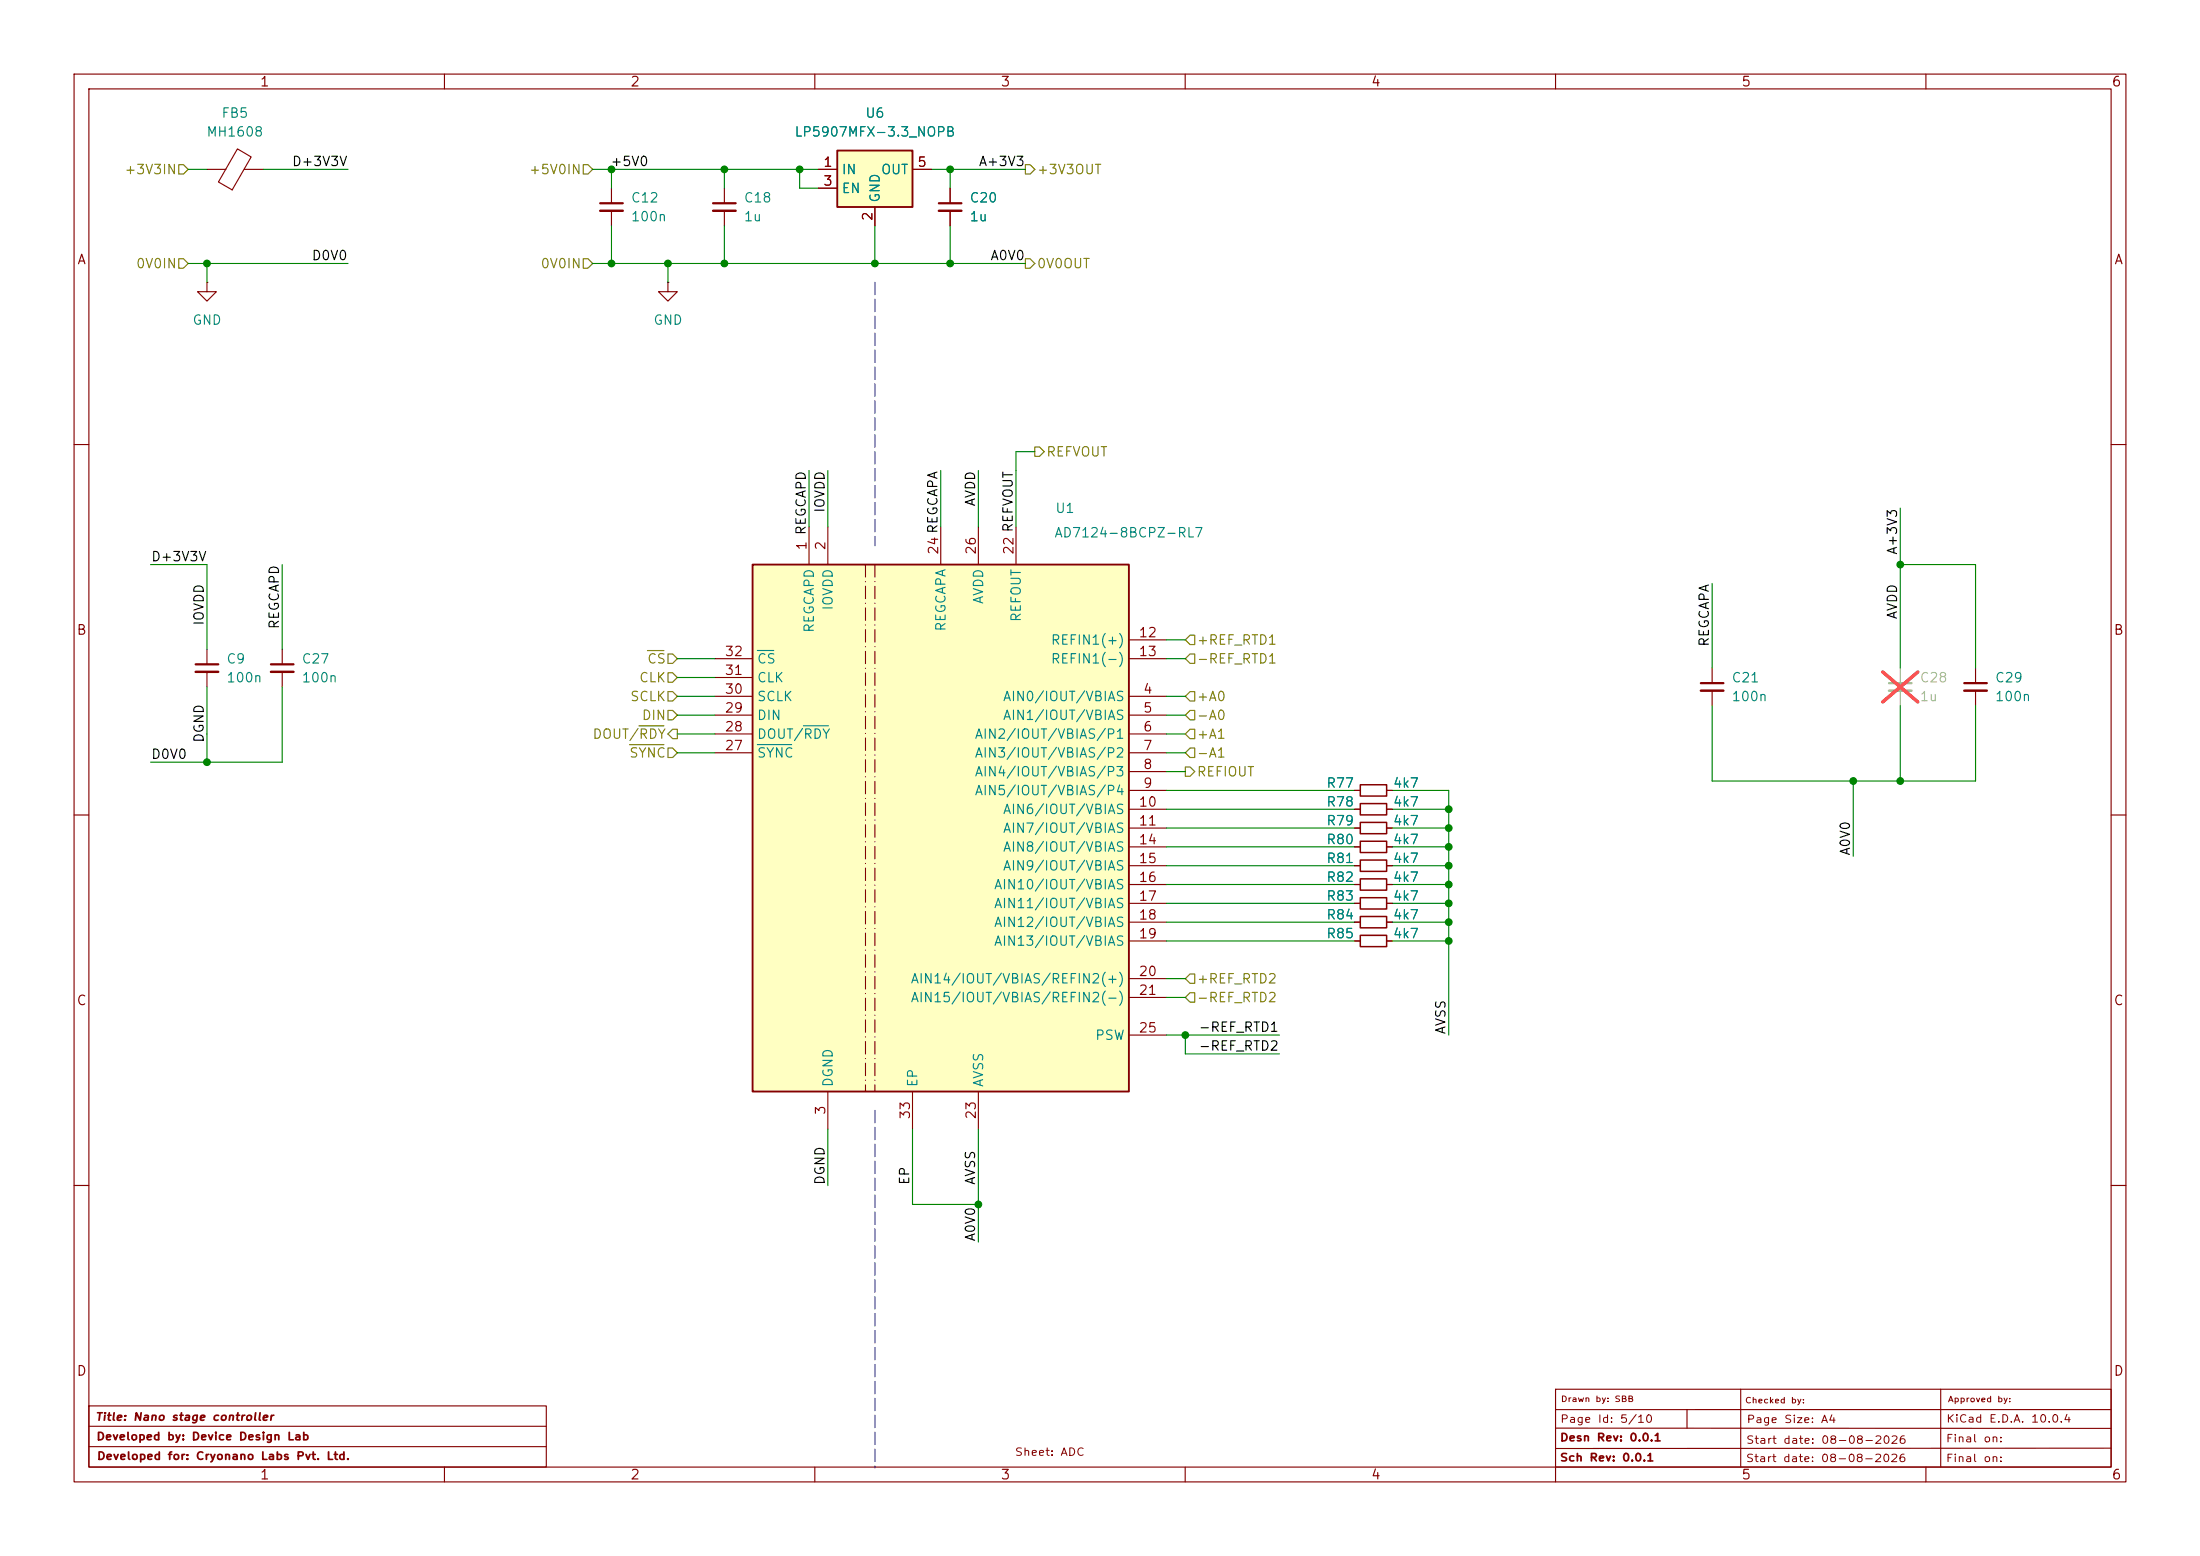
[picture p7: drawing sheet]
<svg xmlns="http://www.w3.org/2000/svg" width="297mm" height="210mm" viewBox="0 0 297 210" stroke-linecap="round" stroke-linejoin="round" font-family="sans-serif">
<g fill="none" stroke="#840000" stroke-width=".15">
<path d="M10 10h277v190h-277zM12 12h273v186h-273zM60 10v2M110 10v2M160 10v2M210 10v2M260 10v2M27.9 38.1v1.3h1.3l-1.3 1.2-1.2-1.2h1.2M27.9 38.1h.1M90.2 38.1v1.3h1.2l-1.2 1.2-1.3-1.2h1.3M90.2 38.1h.1M10 60h2"/>
<path d="M285 60h2M27.9 87.6v2.1M27.9 90.7v2M10 110h2M182.9 114.3h.7M182.9 109.2h.7M187.2 114.3h.8M187.2 109.2h.8M285 110h2M10 160h2M285 160h2M12 189.8h61.8v8.2h-61.8z"/>
<path d="M12 195.3h61.8M12 192.5h61.8M60 198v2M110 198v2M160 198v2M210 187.5h75v10.5h-75zM210 198v2M210 192.8h75M227.7 190.3v2.5M235 187.5v10.5M260 198v2M262 187.5v10.5"/>
<path d="M285 195.5h-75M285 190.2l-75 .1"/>
</g>
<path d="M183.6 113.5h3.6v1.6h-3.6zM183.6 108.5h3.6v1.5h-3.6z" fill="none" stroke="#840000" stroke-width=".2"/>
<path d="M26.4 89.7h3.1" fill="none" stroke="#840000" stroke-width=".3"/>
<path d="M26.4 90.7h3.1" fill="none" stroke="#840000" stroke-width=".33"/>
<path d="M101.6 76.2h50.8v71.1h-50.8z" fill="#ffffc2"/>
<path d="M101.6 76.2h50.8v71.1h-50.8z" fill="none" stroke="#840000" stroke-width=".25"/>
<path d="M116.8 76.2v71.1M118.1 76.2v71.1" fill="none" stroke="#840000" stroke-width=".15" stroke-dasharray="1.7 .6 0 .6"/>
<g fill="none" stroke="#840000" stroke-width=".15">
<path d="M27.9 22.9h2.6M32.1 20.1l1.8 1.1-2.6 4.4-1.8-1zM33 22.9h2.6M82.5 25.4v2M82.5 28.4v2.1M97.8 25.4v2M97.8 28.4v2.1M128.3 25.4v2M128.3 28.4v2.1M109.2 71.1v5.1M111.8 71.1v5.1M127 71.1v5.1"/>
<path d="M132.1 71.1v5.1M137.2 71.1v5.1M38.1 87.6v2.1M38.1 90.7v2M96.5 94h5.1M96.5 96.5h5.1M96.5 99.1h5.1M96.5 88.9h5.1M96.5 91.4h5.1M152.4 94h5.1M152.4 96.5h5.1M152.4 99.1h5.1"/>
<path d="M152.4 86.4h5.1M152.4 88.9h5.1M231.1 90.2v2M231.1 93.2v2.1M266.7 90.2v2M266.7 93.2v2.1M96.5 101.6h5.1M152.4 101.6h5.1M152.4 104.1h5.1M152.4 106.7h5.1M152.4 109.2h5.1M152.4 111.8h5.1"/>
<path d="M152.4 114.3h5.1M152.4 116.8h5.1M152.4 119.4h5.1M182.9 106.7h.7M182.9 111.8h.7M182.9 116.8h.7M182.9 119.4h.7M187.2 106.7h.8M187.2 111.8h.8M187.2 116.8h.8M187.2 119.4h.8M152.4 121.9h5.1"/>
<path d="M152.4 124.5h5.1M152.4 127h5.1M152.4 132.1h5.1M152.4 134.6h5.1M152.4 139.7h5.1M182.9 121.9h.7M182.9 124.5h.7M182.9 127h.7M187.2 121.9h.8M187.2 124.5h.8M187.2 127h.8M111.8 147.3v5.1"/>
<path d="M123.2 147.3v5.1M132.1 147.3v5.1"/>
</g>
<path d="M102.2 87.8h2.3M108.5 98h3.3M102.2 100.5h4.7" fill="none" stroke="#008484" stroke-width=".15"/>
<path d="M183.6 116.1h3.6v1.5h-3.6zM183.6 105.9h3.6v1.5h-3.6zM183.6 111h3.6v1.5h-3.6zM183.6 118.6h3.6v1.5h-3.6zM183.6 123.7h3.6v1.5h-3.6zM183.6 126.2h3.6v1.6h-3.6zM183.6 121.2h3.6v1.5h-3.6z" fill="none" stroke="#840000" stroke-width=".2"/>
<path d="M81 27.4h3.1M96.3 27.4h3M126.7 27.4h3.1M36.6 89.7h3M229.6 92.2h3.1M265.2 92.2h3" fill="none" stroke="#840000" stroke-width=".3"/>
<path d="M81 28.4h3.1M96.3 28.4h3M126.7 28.4h3.1M36.6 90.7h3M229.6 93.2h3.1M265.2 93.2h3" fill="none" stroke="#840000" stroke-width=".33"/>
<path d="M255 92.2h3.1" fill="none" stroke="#a1a1a1" stroke-width=".3"/>
<path d="M255 93.2h3.1" fill="none" stroke="#a1a1a1" stroke-width=".33"/>
<path d="M256.5 90.2v2M256.5 93.2v2.1" fill="none" stroke="#a1a1a1" stroke-width=".15"/>
<path d="M254.2 90.7l4.7 4M258.9 90.7l-4.7 4" fill="none" stroke="#ff2626" stroke-width=".46"/>
<path d="M113 20.3h10.2v7.6h-10.2z" fill="#ffffc2"/>
<path d="M113 20.3h10.2v7.6h-10.2z" fill="none" stroke="#840000" stroke-width=".25"/>
<g fill="none" stroke="#840000" stroke-width=".15">
<path d="M110.5 22.9h2.5M110.5 25.4h2.5M118.1 27.9v2.6M123.2 22.9h2.5M128.3 25.4v2M128.3 28.4v2.1M182.9 119.4h.7M182.9 106.7h.7M182.9 116.8h.7M182.9 109.2h.7M182.9 114.3h.7M182.9 111.8h.7"/>
<path d="M187.2 119.4h.8M187.2 106.7h.8M187.2 116.8h.8M187.2 109.2h.8M187.2 114.3h.8M187.2 111.8h.8M182.9 121.9h.7M182.9 127h.7M182.9 124.5h.7M187.2 121.9h.8M187.2 127h.8M187.2 124.5h.8"/>
</g>
<g fill="none" stroke="#848400" stroke-width=".16">
<path d="M24.1 22.2h.7l.6 .7-.6 .6h-.7zM24.1 34.9h.7l.6 .7-.6 .6h-.7zM78.7 34.9h.7l.6 .7-.6 .6h-.7zM78.7 22.2h.7l.6 .7-.6 .6h-.7zM138.4 22.2h.7l.6 .7-.6 .6h-.7zM138.4 34.9h.7l.6 .7-.6 .6h-.7zM139.7 60.3h.6l.7 .7-.7 .6h-.6zM86.3 98h3.3M87.4 87.8h2.2M90.2 90.8h.6l.6 .6-.6 .7h-.6zM90.2 93.3h.6l.6 .7-.6 .6h-.6zM90.2 95.9h.6l.6 .6-.6 .7h-.6z"/>
<path d="M90.2 88.3h.6l.6 .6-.6 .6h-.6zM90.8 98.4h.6v1.3h-.6l-.6-.6zM160.7 85.7h.6v1.3h-.6l-.7-.6zM160.7 93.3h.6v1.3h-.6l-.7-.6zM160.7 88.3h.6v1.2h-.6l-.7-.6zM160.7 98.4h.6v1.3h-.6l-.7-.6zM160.7 95.9h.6v1.3h-.6l-.7-.7zM85 100.5h4.6M90.2 101h.6l.6 .6-.6 .6h-.6zM160 103.5h.7l.6 .6-.6 .7h-.7zM160.7 101h.6v1.2h-.6l-.7-.6zM160.7 131.4h.6v1.3h-.6l-.7-.6z"/>
<path d="M160.7 134h.6v1.3h-.6l-.7-.7z"/>
</g>
<path d="M118.1 38.1v35.6M118.1 149.9v48.2" fill="none" stroke="#0000c2" stroke-width=".15" stroke-dasharray="1.7 .6"/>
<g fill="none" stroke="#008400" stroke-width=".15">
<path d="M25.4 35.6h21.6M25.4 22.9h2.5M27.9 35.6v2.5M35.6 22.9h11.4M80 35.6h58.4M80 22.9h30.5M82.5 22.9v2.5M82.5 30.5v5.1M90.2 35.6v2.5M97.8 22.9v2.5M97.8 30.5v5.1M107.9 22.9v2.5h2.6"/>
<path d="M118.1 30.5v5.1M125.7 22.9h12.7M128.3 22.9v2.5M128.3 30.5v5.1M20.3 76.2h7.6v11.4M38.1 76.2v11.4M109.2 63.5v7.6M111.8 63.5v7.6M127 63.5v7.6M132.1 63.5v7.6M139.7 61h-2.5v10.1M231.1 78.7v11.5"/>
<path d="M256.5 76.2h10.2v14M256.5 68.6v21.6M27.9 92.7v10.2M38.1 92.7v10.2h-17.8M91.4 88.9h5.1M91.4 91.4h5.1M91.4 99.1h5.1M91.4 94h5.1M91.4 96.5h5.1M157.5 88.9h2.5M157.5 99.1h2.5M157.5 94h2.5"/>
<path d="M157.5 96.5h2.5M157.5 86.4h2.5M231.1 95.3v10.1h35.6v-10.1M256.5 95.3v10.1M91.4 101.6h5.1M157.5 101.6h2.5M157.5 106.7h25.4M157.5 109.2h25.4M157.5 116.8h25.4M157.5 114.3h25.4M157.5 111.8h25.4M157.5 119.4h25.4"/>
<path d="M157.5 104.1h2.5M188 106.7h7.6v33M188 109.2h7.6M188 116.8h7.6M188 114.3h7.6M188 111.8h7.6M188 119.4h7.6M250.2 105.4v10.2M157.5 139.7h15.2M157.5 124.5h25.4M157.5 121.9h25.4M157.5 127h25.4"/>
<path d="M157.5 132.1h2.5M157.5 134.6h2.5M160 139.7v2.5h12.7M188 124.5h7.6M188 121.9h7.6M188 127h7.6M111.8 152.4v7.6M123.2 152.4v10.2h8.9M132.1 152.4v15.2"/>
</g>
<g fill="#008400" stroke="#008400" stroke-width=".14">
<circle cx="97.8" cy="35.6" r=".46"/>
<circle cx="128.3" cy="22.9" r=".46"/>
<circle cx="107.9" cy="22.9" r=".46"/>
<circle cx="97.8" cy="22.9" r=".46"/>
<circle cx="118.1" cy="35.6" r=".46"/>
<circle cx="128.3" cy="35.6" r=".46"/>
<circle cx="82.5" cy="22.9" r=".46"/>
<circle cx="256.5" cy="76.2" r=".46"/>
<circle cx="195.6" cy="116.8" r=".46"/>
<circle cx="195.6" cy="119.4" r=".46"/>
<circle cx="195.6" cy="114.3" r=".46"/>
<circle cx="250.2" cy="105.4" r=".46"/>
<circle cx="195.6" cy="111.8" r=".46"/>
<circle cx="195.6" cy="109.2" r=".46"/>
<circle cx="256.5" cy="105.4" r=".46"/>
<circle cx="160" cy="139.7" r=".46"/>
<circle cx="132.1" cy="162.6" r=".46"/>
<circle cx="82.5" cy="35.6" r=".46"/>
<circle cx="90.2" cy="35.6" r=".46"/>
<circle cx="195.6" cy="121.9" r=".46"/>
<circle cx="195.6" cy="127" r=".46"/>
<circle cx="195.6" cy="124.5" r=".46"/>
<circle cx="27.9" cy="102.9" r=".46"/>
<circle cx="27.9" cy="35.6" r=".46"/>
</g>
<g font-size="1.3" fill="#840000">
<text x="35" y="12">1</text>
<text x="85" y="12">2</text>
<text x="135" y="12">3</text>
<text x="185" y="12">4</text>
<text x="235" y="12">5</text>
<text x="285" y="12">6</text>
<text x="111.1" y="22.8">1</text>
<text x="123.8" y="22.8">5</text>
<text x="111.1" y="25.4">3</text>
<text x="118.1" y="29.9" transform="rotate(-90 118.1 29.9)">2</text>
<text x="10.3" y="36">A</text>
<text x="285.3" y="36">A</text>
<text x="109.2" y="74.4" transform="rotate(-90 109.2 74.4)">1 REGCAPD</text>
<text x="111.7" y="74.4" transform="rotate(-90 111.7 74.4)">2</text>
<text x="127" y="75" transform="rotate(-90 127 75)">24 REGCAPA</text>
<text x="132.1" y="75" transform="rotate(-90 132.1 75)">26</text>
<text x="137.1" y="75" transform="rotate(-90 137.1 75)">22 REFVOUT</text>
<text x="10.3" y="86">B</text>
<text x="97.7" y="88.9">32</text>
<text x="153.6" y="86.3">12</text>
<text x="153.6" y="88.9">13</text>
<text x="285.3" y="86">B</text>
<text x="97.7" y="94">30</text>
<text x="97.7" y="91.4">31</text>
<text x="154.2" y="94">4</text>
<text x="97.7" y="101.6">27</text>
<text x="97.7" y="99">28</text>
<text x="97.7" y="96.5">29</text>
<text x="154.2" y="96.5">5</text>
<text x="154.2" y="99">6</text>
<text x="154.2" y="101.6">7</text>
<text x="154.2" y="104.1">8</text>
<text x="154.2" y="106.7">9</text>
<text x="153.6" y="109.2">10</text>
<text x="153.6" y="111.7">11</text>
<text x="153.6" y="114.3">14</text>
<text x="153.6" y="116.8">15</text>
<text x="153.6" y="119.4">16</text>
<text x="153.6" y="121.9">17</text>
<text x="153.6" y="124.4">18</text>
<text x="153.6" y="127">19</text>
<text x="10.3" y="136">C</text>
<text x="153.6" y="132.1">20</text>
<text x="153.6" y="134.6">21</text>
<text x="285.3" y="136">C</text>
<text x="153.6" y="139.7">25</text>
<text x="111.7" y="150.6" transform="rotate(-90 111.7 150.6)">3</text>
<text x="123.2" y="151.2" transform="rotate(-90 123.2 151.2)">33</text>
<text x="132.1" y="151.2" transform="rotate(-90 132.1 151.2)">23</text>
<text x="10.3" y="186">D</text>
<text x="285.3" y="186">D</text>
<text x="35" y="200">1</text>
<text x="85" y="200">2</text>
<text x="135" y="200">3</text>
<text x="185" y="200">4</text>
<text x="235" y="200">5</text>
<text x="285" y="200">6</text>
</g>
<g font-size="1.3" fill="#008484">
<text x="29.8" y="16.2">FB5</text>
<text x="116.7" y="16.2">U6</text>
<text x="27.8" y="18.8">MH1608</text>
<text x="107.2" y="18.8">LP5907MFX-3.3_NOPB</text>
<text x="113.5" y="23.8">IN</text>
<text x="118.9" y="23.8">OUT</text>
<text x="85.1" y="27.6">C12</text>
<text x="100.3" y="27.6">C18</text>
<text x="113.5" y="26.4">EN</text>
<text x="119.1" y="27.4" transform="rotate(-90 119.1 27.4)">GND</text>
<text x="130.8" y="27.6">C20</text>
<text x="85.1" y="30.2">100n</text>
<text x="100.3" y="30.2">1u</text>
<text x="130.8" y="30.2">1u</text>
<text x="25.9" y="44.2">GND</text>
<text x="88.1" y="44.2">GND</text>
<text x="142.4" y="69.6">U1</text>
<text x="142.2" y="72.9">AD7124-8BCPZ-RL7</text>
<text x="112.7" y="82.5" transform="rotate(-90 112.7 82.5)">IOVDD</text>
<text x="133.1" y="81.6" transform="rotate(-90 133.1 81.6)">AVDD</text>
<text x="30.5" y="89.9">C9</text>
<text x="40.6" y="89.9">C27</text>
<text x="102.1" y="89.9">CS</text>
<text x="110.2" y="85.5" transform="rotate(-90 110.2 85.5)">REGCAPD</text>
<text x="128" y="85.3" transform="rotate(-90 128 85.3)">REGCAPA</text>
<text x="138.1" y="84" transform="rotate(-90 138.1 84)">REFOUT</text>
<text x="141.8" y="87.3">REFIN1(+)</text>
<text x="141.8" y="89.9">REFIN1(-)</text>
<text x="30.5" y="92.4">100n</text>
<text x="40.6" y="92.4">100n</text>
<text x="102.1" y="95">SCLK</text>
<text x="102.1" y="92.4">CLK</text>
<text x="135.3" y="95">AIN0/IOUT/VBIAS</text>
<text x="233.7" y="95">100n</text>
<text x="233.7" y="92.4">C21</text>
<text x="269.2" y="95">100n</text>
<text x="269.2" y="92.4">C29</text>
<text x="102.1" y="100">DOUT/RDY</text>
<text x="102.1" y="97.5">DIN</text>
<text x="131.5" y="100">AIN2/IOUT/VBIAS/P1</text>
<text x="135.3" y="97.5">AIN1/IOUT/VBIAS</text>
<text x="102.1" y="102.6">SYNC</text>
<text x="131.5" y="102.6">AIN3/IOUT/VBIAS/P2</text>
<text x="131.5" y="105.1">AIN4/IOUT/VBIAS/P3</text>
<text x="131.5" y="107.7">AIN5/IOUT/VBIAS/P4</text>
<text x="179" y="106.6">R77</text>
<text x="188" y="106.6">4k7</text>
<text x="135.3" y="110.2">AIN6/IOUT/VBIAS</text>
<text x="135.3" y="112.7">AIN7/IOUT/VBIAS</text>
<text x="179" y="109.2">R78</text>
<text x="179" y="111.7">R79</text>
<text x="188" y="109.2">4k7</text>
<text x="188" y="111.7">4k7</text>
<text x="135.3" y="115.3">AIN8/IOUT/VBIAS</text>
<text x="135.3" y="117.8">AIN9/IOUT/VBIAS</text>
<text x="179" y="114.3">R80</text>
<text x="179" y="116.8">R81</text>
<text x="179" y="119.3">R82</text>
<text x="188" y="114.3">4k7</text>
<text x="188" y="116.8">4k7</text>
<text x="188" y="119.3">4k7</text>
<text x="134.1" y="120.4">AIN10/IOUT/VBIAS</text>
<text x="134.1" y="122.9">AIN11/IOUT/VBIAS</text>
<text x="134.1" y="125.4">AIN12/IOUT/VBIAS</text>
<text x="179" y="124.4">R84</text>
<text x="179" y="121.9">R83</text>
<text x="188" y="124.4">4k7</text>
<text x="188" y="121.9">4k7</text>
<text x="134.1" y="128">AIN13/IOUT/VBIAS</text>
<text x="179" y="127">R85</text>
<text x="188" y="127">4k7</text>
<text x="122.8" y="133.1">AIN14/IOUT/VBIAS/REFIN2(+)</text>
<text x="122.8" y="135.6">AIN15/IOUT/VBIAS/REFIN2(-)</text>
<text x="147.8" y="140.7">PSW</text>
<text x="112.7" y="146.8" transform="rotate(-90 112.7 146.8)">DGND</text>
<text x="124.2" y="146.8" transform="rotate(-90 124.2 146.8)">EP</text>
<text x="133.1" y="146.8" transform="rotate(-90 133.1 146.8)">AVSS</text>
</g>
<g font-size="1.3" fill="#848400">
<text x="16.7" y="23.8">+3V3IN</text>
<text x="71.3" y="23.8">+5V0IN</text>
<text x="139.9" y="23.8">+3V3OUT</text>
<text x="18.3" y="36.5">0V0IN</text>
<text x="72.9" y="36.5">0V0IN</text>
<text x="139.9" y="36.5">0V0OUT</text>
<text x="141.2" y="61.9">REFVOUT</text>
<text x="87.3" y="89.9">CS</text>
<text x="161.5" y="87.3">+REF_RTD1</text>
<text x="161.5" y="89.9">-REF_RTD1</text>
<text x="85" y="95">SCLK</text>
<text x="86.2" y="92.4">CLK</text>
<text x="161.5" y="95">+A0</text>
<text x="79.9" y="100">DOUT/RDY</text>
<text x="86.6" y="97.5">DIN</text>
<text x="161.5" y="100">+A1</text>
<text x="161.5" y="97.5">-A0</text>
<text x="84.9" y="102.6">SYNC</text>
<text x="161.5" y="102.6">-A1</text>
<text x="161.5" y="105.1">REFIOUT</text>
<text x="161.5" y="133.1">+REF_RTD2</text>
<text x="161.5" y="135.6">-REF_RTD2</text>
</g>
<g font-size="1.3">
<text x="39.3" y="22.7">D+3V3V</text>
<text x="82.3" y="22.7">+5V0</text>
<text x="132" y="22.7">A+3V3</text>
<text x="42" y="35.4">D0V0</text>
<text x="133.6" y="35.4">A0V0</text>
<text x="111.6" y="69.3" transform="rotate(-90 111.6 69.3)">IOVDD</text>
<text x="132" y="68.4" transform="rotate(-90 132 68.4)">AVDD</text>
<text x="20.3" y="76.1">D+3V3V</text>
<text x="256.4" y="75" transform="rotate(-90 256.4 75)">A+3V3</text>
<text x="256.4" y="83.7" transform="rotate(-90 256.4 83.7)">AVDD</text>
<text x="27.8" y="84.5" transform="rotate(-90 27.8 84.5)">IOVDD</text>
<text x="38" y="85" transform="rotate(-90 38 85)">REGCAPD</text>
<text x="231" y="87.4" transform="rotate(-90 231 87.4)">REGCAPA</text>
<text x="27.8" y="100.3" transform="rotate(-90 27.8 100.3)">DGND</text>
<text x="20.3" y="102.7">D0V0</text>
<text x="250.1" y="115.6" transform="rotate(-90 250.1 115.6)">A0V0</text>
<text x="161.7" y="142.1">-REF_RTD2</text>
<text x="161.7" y="139.6">-REF_RTD1</text>
<text x="195.5" y="139.7" transform="rotate(-90 195.5 139.7)">AVSS</text>
<text x="111.6" y="160" transform="rotate(-90 111.6 160)">DGND</text>
<text x="123.1" y="160" transform="rotate(-90 123.1 160)">EP</text>
<text x="132" y="160" transform="rotate(-90 132 160)">AVSS</text>
<text x="132" y="167.6" transform="rotate(-90 132 167.6)">A0V0</text>
</g>
<g font-size="1.3" fill="#a1a1a1">
<text x="259.1" y="95">1u</text>
<text x="259.1" y="92.4">C28</text>
</g>
<g font-size="1" fill="#840000">
<text x="12.8" y="192">Title: Nano stage controller</text>
<text x="12.9" y="194.6">Developed by: Device Design Lab</text>
<text x="13" y="197.3">Developed for: Cryonano Labs Pvt. Ltd.</text>
<text x="136.9" y="196.7">Sheet: ADC</text>
<text x="210.5" y="197.5">Sch Rev: 0.0.1</text>
<text x="210.5" y="194.8">Desn Rev: 0.0.1</text>
<text x="210.5" y="192.3">Page Id: 5/10</text>
<text x="235.6" y="197.6">Start date: 08-08-2026</text>
<text x="235.6" y="195.1">Start date: 08-08-2026</text>
<text x="235.7" y="192.3">Page Size: A4</text>
<text x="262.6" y="194.9">Final on:</text>
<text x="262.6" y="197.6">Final on:</text>
<text x="262.7" y="192.3">KiCad E.D.A. 10.0.4</text>
</g>
<g font-size=".8" fill="#840000">
<text x="210.6" y="189.4">Drawn</text>
<text x="215.3" y="189.4">by:</text>
<text x="217.9" y="189.4">SBB</text>
<text x="235.5" y="189.6">Checked</text>
<text x="241.7" y="189.6">by:</text>
<text x="262.9" y="189.4">Approved</text>
<text x="269.5" y="189.4">by:</text>
</g>
</svg>
